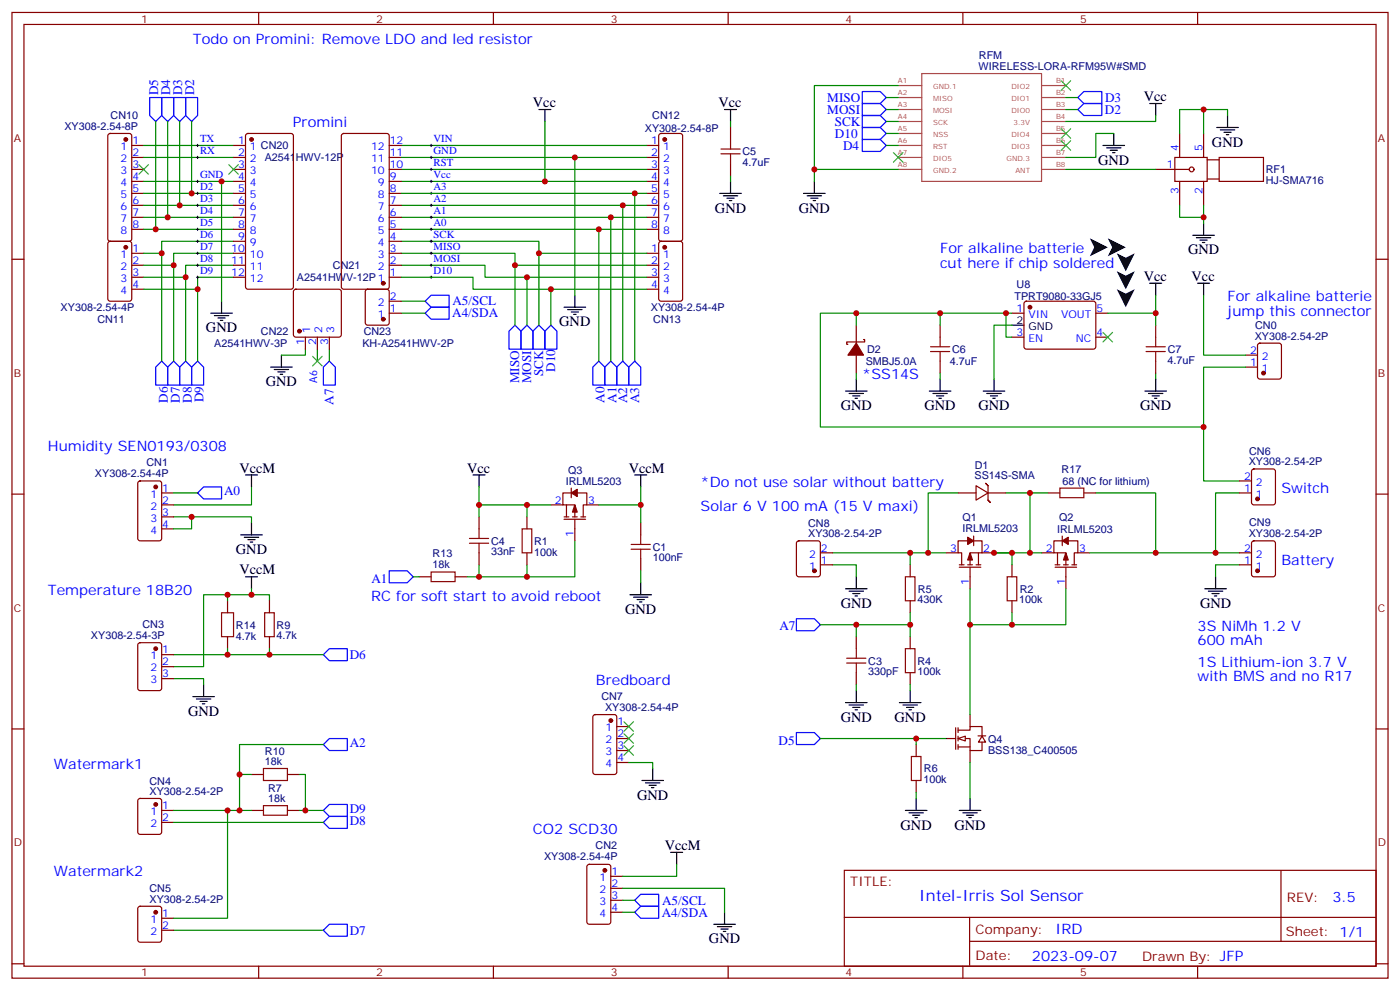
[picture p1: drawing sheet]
<svg xmlns="http://www.w3.org/2000/svg" width="412mm" height="292mm" viewBox="0 0 412 292" stroke-linecap="round" stroke-linejoin="round" font-family="sans-serif">
<g fill="none" stroke="#870000" stroke-width=".35">
<path d="M3.5 3.7h405.4v284.3h-405.4zM7.1 7.2h398.2v277.3h-398.2zM76.2 3.7v3.5M145.3 3.7v3.5M214.5 3.7v3.5M283.6 3.7v3.5M352.8 3.7v3.5M347.5 39.3v7.1M354.5 39.3v7.1M340.4 49.9h9.9M346.1 46.4h9.5v7h-9.5zM347.5 53.4v7.1"/>
<path d="M354.5 53.4v7.1M355.6 52.7h3.5M355.6 47.1h3.5M359.1 46.4h13.1v7h-13.1zM3.5 76.3h3.6M405.3 76.3h3.6M3.5 145.5h3.6M155.2 152.2v3.5M162.3 148.7h3.5M166.2 152.9h6.3M166.2 152.2h1.4M166.9 148.7v3.5"/>
<path d="M168.3 145.1h-2.5v3.6h3.5v3.5M168.3 143.7v2.8M168.6 152.2h1.4M169.3 152.9v6.3M170 145.1h2.9v3.6h-1.1v3.5M171.1 152.2h1.4M172.9 148.7h3.5M285 159.2h-2.8v3.6h1.1v3.5M286.8 159.2h2.5v3.6h-3.5v3.5M286.8 157.8v2.9M312.9 159.2h-2.5v3.6h3.6v3.5M312.9 157.8v2.9"/>
<path d="M314.7 159.2h2.8v3.6h-1.1v3.5M405.3 145.5h3.6M155.2 162.8v3.5M268.1 166.3v3.5M268.1 176.9v3.5M278.7 162.8h3.5M282.6 167h6.3M282.6 166.3h1.4M285 166.3h1.5M285.8 167v6.4M287.5 166.3h1.4M288.2 162.8v3.5"/>
<path d="M289.3 162.8h3.5M306.9 162.8h3.5M310.8 167h6.3M310.8 166.3h1.4M311.5 162.8v3.5M313.3 166.3h1.4M314 167v6.4M315.7 166.3h1.4M317.5 162.8h3.5M252.2 187.5v3.5M252.2 198v3.6M268.1 187.5v3.5"/>
<path d="M268.1 198v3.6M3.5 214.6h3.6M278.7 217.5h2.8M281.5 214.3v6.3M282.2 217.5h3.6v3.5h3.5v-2.5M282.2 215h3.6v-1.1h3.5v2.8M282.2 214.3v1.4M282.2 216.7v1.5M282.2 219.2v1.4M282.2 219.9h3.6M285.8 210.4v3.5M288.1 216.7h2.3"/>
<path d="M289.3 216.7l1 1.8h-2.1zM405.3 214.6h3.6M285.8 221v3.5M173.1 254.7l.5-.2h5.6l.7 .4v16.5l-.4 .7h-5.9l-.7-.4v-16.5zM179.9 258h3.5M248.7 256.3h156.6v28.2h-156.6zM377.3 256.3v20.9M179.9 261.5h3.5M179.9 265.1h3.5M179.9 268.6h3.5M248.7 270.1h156.5M285.6 277.2h119.6"/>
<path d="M285.6 270.1v14.1M3.5 283.8h3.6M76.2 284.5v3.5M145.3 284.5v3.5M214.5 284.5v3.5M283.6 284.5v3.5M352.8 284.5v3.5M405.3 283.8h3.6"/>
<circle cx="351" cy="49.9" r=".71"/>
</g>
<g fill="none" stroke="#a64a4a" stroke-width=".35">
<path d="M264.6 25.2h6.9M264.6 28.7h6.9M264.6 32.2h6.9M264.6 35.8h6.9M264.6 39.3h6.9M271.5 21.7h35.3v31.7h-35.3zM307 25.2h7M307 28.7h7M307 32.2h7M307 35.8h7M307 39.3h7M264.6 42.8h6.9"/>
<path d="M264.6 46.4h6.9M264.6 49.9h6.9M307 42.8h7M307 46.4h7M307 49.9h7"/>
</g>
<g fill="#870000" stroke="#870000" stroke-width=".35">
<path d="M285.8 162.8l.7 2.1h-1.5z"/>
<path d="M285 158.2l1.8 1-1.8 1.1z"/>
<path d="M314 162.8l.7 2.1h-1.4z"/>
<path d="M312.9 159.2l1.8-1v2.1z"/>
<path d="M169.3 148.7l.7 2.1h-1.4z"/>
<path d="M168.3 145.1l1.7-1v2.1z"/>
<circle cx="178.2" cy="256.3" r=".53"/>
</g>
<path d="M153.8 155.7h2.8v7.1h-2.8zM266.7 169.8h2.8v7.1h-2.8zM249.4 195.2h5.7M249.4 193.8h5.7M252.2 191v2.8M252.2 195.2v2.8M266.7 191h2.8v7h-2.8z" fill="none" stroke="#a10000" stroke-width=".35"/>
<g fill="none" stroke="#000" stroke-width=".35">
<path d="M249.1 173.4h6.3M250.1 174.1h4.3M251.2 174.8h2.1M251.9 175.5h.7M252.2 169.8v3.6M249.1 206.9h6.3M250.1 207.6h4.3M251.2 208.3h2.1M251.9 209h.7M252.2 203.3v3.6M264.9 206.9h6.4M266 207.6h4.2"/>
<path d="M267.1 208.3h2.1M267.8 209h.7M268.1 203.3v3.6"/>
</g>
<path d="M245.2 166.3h7v3.5M245.2 162.8h22.9v3.5M268.1 180.4v7.1M268.1 183.9h-15.9v3.6M252.2 201.6v1.7M268.1 201.6v1.7" fill="none" stroke="#008700" stroke-width=".35"/>
<path d="M282.2 217.5l2.1-.8v1.5z" fill="#fff" stroke="#870000" stroke-width=".35"/>
<g fill="none" stroke="#a10000" stroke-width=".35">
<path d="M212.4 45.3h5.6M212.4 43.9h5.6M215.2 41.1v2.8M215.2 45.3v2.8M276.9 99.3v2.8M340.4 99.3v2.8M274.1 103.5h5.7M274.1 102.1h5.7M276.9 103.5v2.8M337.6 103.5h5.7M337.6 102.1h5.7M340.4 103.5v2.8"/>
<path d="M138.3 159.9h5.6M138.3 158.5h5.6M141.1 155.7v2.8M141.1 159.9v2.9M188.7 157.5v2.8M312.2 143.7h7.1v2.8h-7.1zM127 168.4h7.1v2.8h-7.1zM185.9 161.7h5.7M185.9 160.3h5.7M188.7 161.7v2.8M296.7 169.8h2.8v7.1h-2.8zM65.3 180.4h3.5v7.1h-3.5z"/>
<path d="M78 180.4h2.8v7.1h-2.8zM77.6 237.2h7.1v2.8h-7.1zM77.6 226.3h7.1v3.5h-7.1zM268.5 222.7h2.8v7.1h-2.8z"/>
</g>
<g fill="none" stroke="#870000" stroke-width=".35">
<path d="M32 39.5l.5-.2h5.6l.5 .2 .2 .5v30.3l-.2 .5-.5 .2h-5.6l-.5-.2-.3-.5v-30.3zM72.6 39.5l.4-.2h12.7l.7 .4v44.8l-.4 .6-13 .1-.6-.5-.1-44.7zM100.8 39.5l.4-.2h12.7l.7 .4 .1 44.8-.5 .6-13 .1-.6-.5-.1-44.7zM194.3 39.5l.4-.2h5.7l.5 .2 .2 .5v30.3l-.3 .5-.4 .2h-5.7l-.5-.2-.2-.5v-30.3zM215.2 37.5v3.6M38.8 42.8h3.5M38.8 46.4h3.5M38.8 49.9h3.5M38.8 53.4h3.5M38.8 56.9h3.5M68.8 42.8h3.5M68.8 46.4h3.5"/>
<path d="M68.8 49.9h3.5M68.8 53.4h3.5M68.8 56.9h3.5M114.7 42.8h3.5M114.7 46.4h3.5M114.7 49.9h3.5M114.7 53.4h3.5M114.7 56.9h3.5M190.5 42.8h3.5M190.5 46.4h3.5M190.5 49.9h3.5M190.5 53.4h3.5"/>
<path d="M190.5 56.9h3.5M215.2 48.1v3.5M32 71.3l.5-.3h5.6l.7 .5v16.5l-.5 .6-5.8 .1-.7-.5-.1-16.4zM38.8 60.5h3.5M38.8 64h3.5M38.8 67.5h3.5M38.8 74.6h3.5M38.8 78.1h3.5M68.8 60.5h3.5M68.8 64h3.5M68.8 67.5h3.5M68.8 74.6h3.5"/>
<path d="M68.8 78.1h3.5M68.8 71h3.5M114.7 60.5h3.5M114.7 64h3.5M114.7 67.5h3.5M114.7 74.6h3.5M114.7 78.1h3.5M114.7 71h3.5M190.5 60.5h3.5M190.5 64h3.5M190.5 67.5h3.5M190.5 74.6h3.5"/>
<path d="M190.5 78.1h3.5M194.3 71.3l.4-.3h5.7l.6 .5 .1 16.5-.5 .6-5.9 .1-.6-.5-.1-16.4zM38.8 81.6h3.5M38.8 85.2h3.5M68.8 81.6h3.5M86.7 85.4l.4-.2h12.7l.5 .2 .2 .5v12.7l-.2 .5-.5 .2h-12.7l-.5-.3-.2-.4v-12.7zM90 99.3v3.5M93.5 99.3v3.5M97 99.3v3.5M107.8 85.4l.5-.2h5.6l.7 .4 .1 9.4-.5 .7h-5.9l-.6-.4-.1-9.4zM114.7 81.6h3.5M114.7 92.2h3.5"/>
<path d="M114.7 88.7h3.5M190.5 81.6h3.5M190.5 85.2h3.5M252.2 95.7v5.3M254.4 100h.3v.7h-5.3v.7h.4M276.9 95.7v3.6M298.1 99.3h3.5M298.1 92.2h3.5M301.9 88.9l.4-.2h20.1l.4 .7-.1 13-.6 .4-20-.1-.5-.6v-12.7zM322.8 99.3h3.5M322.8 92.2h3.5M340.4 95.7v3.6"/>
<path d="M252.2 104.6v5.3M276.9 106.3v3.6M340.4 106.3v3.6M366.9 108.1h3.5M366.9 104.6h3.5M370.7 101.2l.4-.2h5.7l.6 .5 .1 9.4-.5 .7h-5.9l-.6-.4-.1-9.5zM368.9 138.3l.5-.2h5.6l.7 .4v9.5l-.5 .6-5.8 .1-.7-.5v-9.4zM40.8 141.8l.5-.2h5.6l.7 .4v16.5l-.4 .7h-5.9l-.7-.4v-16.5zM47.6 145.1h3.6M47.6 148.7h3.6M47.6 152.2h3.6M47.6 155.7h3.6"/>
<path d="M141.1 152.2v3.5M188.7 154v3.5M234.8 159.5l.5-.3h5.6l.7 .5 .1 9.4-.5 .7h-5.9l-.6-.4-.1-9.5zM282.2 145.1h5.3M287.5 143l3.5 2.1-3.5 2.1zM291 147.2l.7 .8-.7-.8M291 143l-.7-.7 .7 .7M291 145.1h5.3M291 143v4.2M308.7 145.1h3.5M319.3 145.1h3.5M365.1 145.1h3.6"/>
<path d="M365.1 141.6h3.6M368.9 159.5l.5-.3h5.6l.7 .5v9.4l-.5 .7h-5.8l-.7-.4v-9.5zM67 176.9v3.5M79.4 176.9v3.5M123.5 169.8h3.5M134.1 169.8h3.5M141.1 162.8v3.5M188.7 164.5v3.6M241.7 166.3h3.5M241.7 162.8h3.5M298.1 166.3v3.5M298.1 176.9v3.5"/>
<path d="M365.1 166.3h3.6M365.1 162.8h3.6M40.8 189.4l.5-.2h5.6l.7 .5v12.9l-.4 .7h-5.9l-.7-.4v-13zM47.6 192.8h3.6M47.6 196.3h3.6M47.6 199.8h3.6M67 187.5v3.5M79.4 187.5v3.5M174.9 210.6l.4-.2h5.7l.6 .4 .1 16.5-.5 .7h-5.9l-.6-.4-.1-16.5zM181.7 213.9h3.5M181.7 217.5h3.5M269.9 219.2v3.5"/>
<path d="M40.8 235.3l.5-.2h5.6l.7 .4v9.5l-.4 .6-5.9 .1-.7-.5v-9.4zM47.6 238.6h3.6M74.1 238.6h3.5M74.1 228h3.5M84.7 238.6h3.5M84.7 228h3.5M181.7 221h3.5M181.7 224.5h3.5M269.9 229.8v3.5M47.6 242.1h3.6M40.8 267l.5-.2h5.6l.7 .5v9.4l-.4 .7h-5.9l-.7-.4v-9.5zM47.6 270.4h3.6"/>
<path d="M47.6 273.9h3.6"/>
</g>
<g fill="#870000" stroke="#870000" stroke-width=".35">
<path d="M252.2 101l2.2 3.6h-4.6z"/>
<circle cx="239.9" cy="168.1" r=".53"/>
<circle cx="45.9" cy="236.9" r=".53"/>
<circle cx="37" cy="41.1" r=".53"/>
<circle cx="195.8" cy="41.1" r=".53"/>
<circle cx="37" cy="72.8" r=".53"/>
<circle cx="195.8" cy="72.8" r=".53"/>
<circle cx="45.9" cy="143.4" r=".53"/>
<circle cx="179.9" cy="212.2" r=".53"/>
<circle cx="45.9" cy="268.6" r=".53"/>
<circle cx="45.9" cy="191" r=".53"/>
<circle cx="303.4" cy="90.5" r=".53"/>
<circle cx="74.1" cy="41.1" r=".53"/>
<circle cx="88.2" cy="97.5" r=".53"/>
<circle cx="112.9" cy="83.4" r=".53"/>
<circle cx="112.9" cy="94" r=".53"/>
<circle cx="372.2" cy="109.9" r=".53"/>
<circle cx="370.4" cy="146.9" r=".53"/>
<circle cx="370.4" cy="168.1" r=".53"/>
</g>
<g fill="none" stroke="#008700" stroke-width=".35">
<path d="M45.9 35.8v31.7M49.4 35.8v28.2M52.9 35.8v24.7M56.4 35.8v21.1M160.5 35.8v17.6h-42.3M215.2 35.8v1.7M261.1 32.2h3.5M261.1 28.7h3.5M261.1 35.8h3.5M261.1 39.3h3.5M264.6 25.2h-24.7v24.7M314 32.2h3.5"/>
<path d="M314 28.7h3.5M328.1 39.3h-5.3v7.1h-8.8M340.4 34v1.8h-26.4M354.5 32.2h-7v7.1M361.6 34v-1.8h-7.1v7.1M42.3 42.8h26.5M42.3 46.4h26.5M42.3 53.4h26.5M42.3 56.9h26.5M65.3 53.4v35.3M118.2 42.8h72.3M118.2 46.4h51.1"/>
<path d="M118.2 56.9h72.3M118.2 49.9h72.3M160.5 53.4h30M187 56.9v49.4M190.5 46.4h-21.2v40.5M215.2 51.6v1.8M261.1 42.8h3.5M264.6 49.9h-24.7v3.5M314 49.9h26.4M42.3 60.5h26.5M42.3 64h26.5M42.3 67.5h26.5"/>
<path d="M47.6 74.6v31.7M51.2 78.1v28.2M68.8 71h-21.2v3.6h-5.3M68.8 74.6h-17.6v3.5h-8.9M68.8 78.1h-14.1v3.5h-12.4M118.2 71h40.5v3.6h31.8M118.2 74.6h33.5v3.5h38.8M118.2 78.1h24.7v3.5h47.6M118.2 60.5h72.3M118.2 64h72.3M118.2 67.5h72.3M151.7 78.1v17.6"/>
<path d="M158.7 74.6v21.1M176.4 67.5v38.8M179.9 64v42.3M183.4 60.5v45.8M347.5 60.5v3.5h7M354.5 60.5v5.3M54.7 81.6v24.7M58.2 85.2v21.1M68.8 81.6h-10.6v3.6h-15.9M118.2 81.6h21.1v3.6h23v10.5M118.2 92.2h7M118.2 88.7h7"/>
<path d="M155.2 81.6v14.1M162.3 85.2h28.2M252.2 92.2v3.5M276.9 92.2h-35.2v33.5h112.8M296.3 92.2v7.1h1.8M298.1 95.7h-5.3v15.9M298.1 92.2h-21.2v3.5M326.3 92.2h14.1v3.5M340.4 86.9v5.3M354.5 86.9v17.7h12.4M90 102.8v1.8h-7.1M93.5 102.8v3.5"/>
<path d="M97 102.8v3.5M252.2 109.9v1.7M276.9 109.9v1.7M340.4 109.9v1.7M366.9 108.1h-12.4v17.6M354.5 125.7v15.9h10.6M51.2 152.2h22.9v1.8M51.2 145.1h7M56.4 152.2v3.5h-5.2M74.1 143.4v5.3h-22.9M141.1 143.4v5.3h14.1M141.1 148.7v3.5"/>
<path d="M162.3 148.7h-7.1v3.5M169.3 159.2v10.6h-14.1v-3.5M188.7 143.4v5.3h-12.3M188.7 148.7v5.3M282.2 145.1h-8.8v17.7M296.3 145.1h12.4M303.4 145.1v17.7M322.8 145.1h17.6v17.7M365.1 145.1h-7v17.7M67 176.9v-1.8h12.4v1.8M67 175.1h-7v21.2h-8.8M74.1 173.4v1.7"/>
<path d="M121.7 169.8h1.8M141.1 169.8h14.1M141.1 166.3v3.5h-3.5M188.7 168.1v3.5M268.1 162.8h10.6M285.8 173.4v10.5h12.3v-3.5M292.8 162.8h14.1M298.1 162.8v3.5M314 173.4v10.5h-15.9M321 162.8h44.1M365.1 166.3h-7v3.5M51.2 199.8h8.8v1.8"/>
<path d="M51.2 192.8h44M67 191v1.8M79.4 191v1.8M241.7 183.9h10.5M285.8 183.9v26.5M95.2 219.2h-24.6v19.4M241.7 217.5h28.2M278.7 217.5h-8.8v1.7M51.2 238.6h22.9M67 238.6v31.8h-15.8M70.6 228h3.5M88.2 228h1.8v10.6"/>
<path d="M88.2 238.6h7M185.2 224.5h7.1v1.8M269.9 233.3v1.8M285.8 224.5v10.6M51.2 242.1h44M199.3 254.5v3.5h-15.9M51.2 273.9h44M183.4 261.5h30v7.1M183.4 265.1h3.6M183.4 268.6h3.6"/>
</g>
<g fill="none" stroke="#000" stroke-width=".35">
<path d="M158.7 32.2h3.6M160.5 32.2v3.6M213.4 32.2h3.6M215.2 32.2v3.6M328.1 39.3v3.5M338.7 30.5h3.5M340.4 30.5v3.5M358.4 37.5h6.4M359.5 38.2h4.2M360.5 38.9h2.2M361.2 39.7h.7M361.6 34v3.5"/>
<path d="M212 56.9h6.4M213.1 57.6h4.2M214.1 58.3h2.2M214.8 59.1h.7M215.2 53.4v3.5M236.7 56.9h6.4M237.8 57.6h4.2M238.8 58.3h2.1M239.5 59.1h.7M239.9 53.4v3.5M324.9 42.8h6.4M326 43.5h4.2"/>
<path d="M327 44.2h2.1M327.7 44.9h.7M351.4 69.3h6.3M352.4 70h4.3M353.5 70.7h2.1M354.2 71.4h.7M354.5 65.8v3.5M62.1 92.2h6.3M63.1 92.9h4.3M64.2 93.6h2.1M64.9 94.3h.7M65.3 88.7v3.5"/>
<path d="M166.2 90.5h6.3M167.2 91.2h4.2M168.3 91.9h2.1M169 92.6h.7M169.3 86.9v3.6M298.1 95.7h3.5M338.7 83.4h3.5M340.4 83.4v3.5M352.8 83.4h3.5M354.5 83.4v3.5M79.7 108.1h6.4M80.8 108.8h4.2"/>
<path d="M81.8 109.5h2.2M82.5 110.2h.8M82.9 104.6v3.5M249.1 115.1h6.3M250.1 115.9h4.3M251.2 116.6h2.1M251.9 117.3h.7M252.2 111.6v3.5M273.8 115.1h6.3M274.8 115.9h4.2M275.9 116.6h2.1M276.6 117.3h.7"/>
<path d="M276.9 111.6v3.5M289.6 115.1h6.4M290.7 115.9h4.2M291.7 116.6h2.2M292.5 117.3h.7M292.8 111.6v3.5M337.3 115.1h6.3M338.3 115.9h4.2M339.4 116.6h2.1M340.1 117.3h.7M340.4 111.6v3.5M72.3 139.8h3.5"/>
<path d="M74.1 139.8v3.6M139.3 139.8h3.6M141.1 139.8v3.6M187 139.8h3.5M188.7 139.8v3.6M70.9 157.5h6.4M72 158.2h4.2M73 158.9h2.1M73.7 159.6h.7M74.1 154v3.5M72.3 169.8h3.5M74.1 169.8v3.6"/>
<path d="M185.6 175.1h6.3M186.6 175.8h4.3M187.7 176.5h2.1M188.4 177.2h.7M188.7 171.6v3.5M354.9 173.4h6.3M356 174.1h4.2M357 174.8h2.1M357.7 175.5h.7M358.1 169.8v3.6M56.8 205.1h6.3M57.9 205.8h4.2"/>
<path d="M58.9 206.5h2.1M59.6 207.2h.7M60 201.6v3.5M189.1 229.8h6.3M190.1 230.5h4.3M191.2 231.2h2.1M191.9 231.9h.7M192.3 226.3v3.5M266.7 238.6h6.3M267.8 239.3h4.2M269.9 235.1v3.5M282.6 238.6h6.3"/>
<path d="M283.6 239.3h4.3M285.8 235.1v3.5M197.6 251h3.5M199.3 251v3.5M268.8 240h2.1M269.5 240.7h.7M284.7 240h2.1M285.4 240.7h.7M210.3 272.1h6.3M211.3 272.8h4.2M212.4 273.5h2.1M213.1 274.2h.7"/>
<path d="M213.4 268.6v3.5"/>
</g>
<g fill="none" stroke="#00f" stroke-width=".35">
<path d="M44.1 28.7h3.5v5.3l-1.7 1.8-1.8-1.8zM47.6 28.7h3.6v5.3l-1.8 1.8-1.8-1.8zM51.2 28.7h3.5v5.3l-1.8 1.8-1.7-1.8zM54.7 28.7h3.5v5.3l-1.8 1.8-1.7-1.8zM254 27h5.3l1.8 1.7-1.8 1.8h-5.3zM254 30.5h5.3l1.8 1.7-1.8 1.8h-5.3zM254 34h5.3l1.8 1.8-1.8 1.7h-5.3zM254 37.5h5.3l1.8 1.8-1.8 1.8h-5.3zM317.5 28.7l1.8-1.7h5.3v3.5h-5.3zM317.5 32.2l1.8-1.7h5.3v3.5h-5.3zM254 41.1h5.3l1.8 1.7-1.8 1.8h-5.3zM125.2 88.7l1.8-1.8h5.3v3.6h-5.3z"/>
<path d="M125.2 92.2l1.8-1.7h5.3v3.5h-5.3zM149.9 97.5l1.8-1.8 1.8 1.8v5.3h-3.6zM153.5 97.5l1.7-1.8 1.8 1.8v5.3h-3.5zM157 97.5l1.7-1.8 1.8 1.8v5.3h-3.5zM160.5 97.5l1.8-1.8 1.7 1.8v5.3h-3.5zM47.6 106.3l1.8 1.8v5.3h-3.5v-5.3zM51.2 106.3l1.7 1.8v5.3h-3.5v-5.3zM54.7 106.3l1.7 1.8v5.3h-3.5v-5.3zM58.2 106.3l1.8 1.8v5.3h-3.6v-5.3zM97 106.3l1.8 1.8v5.3h-3.6v-5.3zM174.6 108.1l1.8-1.8 1.8 1.8v5.3h-3.6zM179.9 106.3l1.8 1.8v5.3h-3.5v-5.3z"/>
<path d="M183.4 106.3l1.8 1.8v5.3h-3.5v-5.3zM187 106.3l1.7 1.8v5.3h-3.5v-5.3zM58.2 145.1l1.8-1.7h5.3v3.5h-5.3zM114.7 168.1h5.2l1.8 1.7-1.8 1.8h-5.2zM95.2 192.8l1.8-1.8h5.3v3.5h-5.3zM234.6 182.2h5.3l1.8 1.7-1.8 1.8h-5.3zM95.2 219.2l1.8-1.7h5.3v3.5h-5.3zM234.6 215.7h5.3l1.8 1.8-1.8 1.7h-5.3zM95.2 238.6l1.8-1.7h5.3v3.5h-5.3zM95.2 242.1l1.8-1.7h5.3v3.5h-5.3zM97 272.1h5.3v3.6h-5.3l-1.8-1.8zM187 268.6l1.7-1.8h5.3v3.6h-5.3z"/>
<path d="M188.7 263.3h5.3v3.5h-5.3l-1.7-1.7z"/>
</g>
<g fill="none" stroke="#3c3" stroke-width=".35">
<path d="M312.6 37.9l2.8 2.8M312.6 23.8l2.8 2.8M315.4 37.9l-2.8 2.8M315.4 23.8l-2.8 2.8M40.9 48.5l2.8 2.8M43.7 48.5l-2.8 2.8M67.4 48.5l2.8 2.8M70.2 48.5l-2.8 2.8M263.2 44.9l2.8 2.9M266 44.9l-2.8 2.9M312.6 41.4l2.8 2.8M315.4 41.4l-2.8 2.8"/>
<path d="M324.9 97.9l2.8 2.8M327.7 97.9l-2.8 2.8M92.1 104.9l2.8 2.8M94.9 104.9l-2.8 2.8M183.8 212.5l2.8 2.8M183.8 216l2.8 2.9M183.8 219.6l2.8 2.8M186.6 212.5l-2.8 2.8M186.6 216l-2.8 2.9M186.6 219.6l-2.8 2.8"/>
</g>
<g fill="none" stroke="#000" stroke-width=".29">
<path d="M57.9 42.8h.7M57.9 46.4h.7M57.9 56.9h.7M57.9 53.4h.7M58.2 42.5v.7M58.2 46v.7M58.2 53.1v.7M58.2 56.6v.7M126.6 42.8h.8M126.6 46.4h.8M126.6 49.9h.8M126.6 56.9h.8"/>
<path d="M126.6 53.4h.8M127 42.5v.7M127 46v.7M127 49.5v.7M127 53.1v.7M127 56.6v.7M57.9 60.5h.7M57.9 64h.7M57.9 67.5h.7M57.9 71h.7M57.9 74.6h.7M57.9 78.1h.7"/>
<path d="M58.2 60.1v.7M58.2 63.6v.7M58.2 67.2v.7M58.2 70.7v.7M58.2 74.2v.7M58.2 77.8v.7M126.6 60.5h.8M126.6 64h.8M126.6 67.5h.8M126.6 71h.8M126.6 74.6h.8M126.6 78.1h.8"/>
<path d="M127 60.1v.7M127 63.6v.7M127 67.2v.7M127 70.7v.7M127 74.2v.7M127 77.8v.7M57.9 81.6h.7M58.2 81.3v.7M126.6 81.6h.8M127 81.3v.7"/>
</g>
<path d="M321 70.2l5.3 2.6-5.3 2.7 1.4-2.7zM329 74.6l2.6 1.3 2.7-1.3-2.7 5.3zM326.3 70.2l5.3 2.6-5.3 2.7 1.3-2.7zM329 85.2l2.6 1.3 2.7-1.3-2.7 5.3zM329 79.9l2.6 1.3 2.7-1.3-2.7 5.3z" fill="#000"/>
<g fill="#c00">
<circle cx="268.1" cy="183.9" r=".88"/>
<circle cx="268.1" cy="162.8" r=".88"/>
<circle cx="298.1" cy="162.8" r=".88"/>
<circle cx="155.2" cy="148.7" r=".88"/>
<circle cx="188.7" cy="148.7" r=".88"/>
<circle cx="354.5" cy="32.2" r=".88"/>
<circle cx="354.5" cy="64" r=".88"/>
<circle cx="65.3" cy="53.4" r=".88"/>
<circle cx="160.5" cy="53.4" r=".88"/>
<circle cx="239.9" cy="49.9" r=".88"/>
<circle cx="49.4" cy="64" r=".88"/>
<circle cx="52.9" cy="60.5" r=".88"/>
<circle cx="56.4" cy="56.9" r=".88"/>
<circle cx="56.4" cy="152.2" r=".88"/>
<circle cx="45.9" cy="67.5" r=".88"/>
<circle cx="70.6" cy="238.6" r=".88"/>
<circle cx="54.7" cy="81.6" r=".88"/>
<circle cx="58.2" cy="85.2" r=".88"/>
<circle cx="67" cy="175.1" r=".88"/>
<circle cx="74.1" cy="175.1" r=".88"/>
<circle cx="90" cy="238.6" r=".88"/>
<circle cx="70.6" cy="228" r=".88"/>
<circle cx="47.6" cy="74.6" r=".88"/>
<circle cx="51.2" cy="78.1" r=".88"/>
<circle cx="155.2" cy="169.8" r=".88"/>
<circle cx="141.1" cy="148.7" r=".88"/>
<circle cx="141.1" cy="169.8" r=".88"/>
<circle cx="273.4" cy="162.8" r=".88"/>
<circle cx="303.4" cy="162.8" r=".88"/>
<circle cx="340.4" cy="92.2" r=".88"/>
<circle cx="292.8" cy="162.8" r=".88"/>
<circle cx="252.2" cy="183.9" r=".88"/>
<circle cx="296.3" cy="92.2" r=".88"/>
<circle cx="358.1" cy="162.8" r=".88"/>
<circle cx="298.1" cy="183.9" r=".88"/>
<circle cx="67" cy="192.8" r=".88"/>
<circle cx="79.4" cy="192.8" r=".88"/>
<circle cx="269.9" cy="217.5" r=".88"/>
<circle cx="285.8" cy="183.9" r=".88"/>
<circle cx="169.3" cy="46.4" r=".88"/>
<circle cx="155.2" cy="81.6" r=".88"/>
<circle cx="158.8" cy="74.6" r=".88"/>
<circle cx="303.4" cy="145.1" r=".88"/>
<circle cx="176.4" cy="67.5" r=".88"/>
<circle cx="179.9" cy="64" r=".88"/>
<circle cx="183.4" cy="60.5" r=".88"/>
<circle cx="187" cy="56.9" r=".88"/>
<circle cx="162.3" cy="85.2" r=".88"/>
<circle cx="151.7" cy="78.1" r=".88"/>
<circle cx="276.9" cy="92.2" r=".88"/>
<circle cx="252.2" cy="92.2" r=".88"/>
<circle cx="354.5" cy="125.7" r=".88"/>
<circle cx="340.4" cy="162.8" r=".88"/>
<circle cx="67" cy="238.6" r=".88"/>
</g>
<text font-size="4.6" fill="#00f" x="270.8" y="265.3">Intel-Irris Sol Sensor</text>
<g font-size="4.2" fill="#00f">
<text x="56.8" y="12.8">Todo on Promini: Remove LDO and led resistor</text>
<text x="86.3" y="37.5">Promini</text>
<text x="276.9" y="74.6">For alkaline batterie</text>
<text x="276.9" y="78.8">cut here if chip soldered</text>
<text x="361.6" y="88.7">For alkaline batterie</text>
<text x="361.6" y="92.9">jump this connector</text>
<text x="254" y="111.6">*SS14S</text>
<text x="14.1" y="132.8">Humidity SEN0193/0308</text>
<text x="206.4" y="143.4">*Do not use solar without battery</text>
<text x="377.5" y="145.1">Switch</text>
<text x="206.4" y="150.4">Solar 6 V 100 mA (15 V maxi)</text>
<text x="377.5" y="166.3">Battery</text>
<text x="14.1" y="175.1">Temperature 18B20</text>
<text x="109.4" y="176.9">RC for soft start to avoid reboot</text>
<text x="352.8" y="185.7">3S NiMh 1.2 V</text>
<text x="352.8" y="189.9">600 mAh</text>
<text x="352.8" y="196.3">1S Lithium-ion 3.7 V</text>
<text x="175.5" y="201.6">Bredboard</text>
<text x="352.8" y="200.5">with BMS and no R17</text>
<text x="15.9" y="226.3">Watermark1</text>
<text x="157" y="245.7">CO2 SCD30</text>
<text x="15.9" y="258">Watermark2</text>
<text x="392.5" y="265.5">3.5</text>
<text x="310.9" y="275.1">IRD</text>
<text x="304" y="282.9">2023-09-07</text>
</g>
<g font-size="4.2">
<text x="336.9" y="29.8">Vcc</text>
<text x="157" y="31.5">Vcc</text>
<text x="211.7" y="31.5">Vcc</text>
<text x="357" y="43.2">GND</text>
<text x="323.5" y="48.5">GND</text>
<text x="210.6" y="62.6">GND</text>
<text x="235.3" y="62.6">GND</text>
<text x="350" y="74.9">GND</text>
<text x="336.9" y="82.7">Vcc</text>
<text x="351" y="82.7">Vcc</text>
<text x="60.7" y="97.9">GND</text>
<text x="164.7" y="96.1">GND</text>
<text x="78.3" y="113.7">GND</text>
<text x="247.6" y="120.8">GND</text>
<text x="272.3" y="120.8">GND</text>
<text x="288.2" y="120.8">GND</text>
<text x="335.8" y="120.8">GND</text>
<text x="70.6" y="139.1">VccM</text>
<text x="137.6" y="139.1">Vcc</text>
<text x="185.2" y="139.1">VccM</text>
<text x="69.5" y="163.1">GND</text>
<text x="70.6" y="169.1">VccM</text>
<text x="247.6" y="179">GND</text>
<text x="353.5" y="179">GND</text>
<text x="184.1" y="180.8">GND</text>
<text x="55.4" y="210.7">GND</text>
<text x="247.6" y="212.5">GND</text>
<text x="263.5" y="212.5">GND</text>
<text x="187.7" y="235.4">GND</text>
<text x="265.3" y="244.3">GND</text>
<text x="281.2" y="244.3">GND</text>
<text x="195.8" y="250.3">VccM</text>
<text x="208.8" y="277.8">GND</text>
</g>
<g font-size="3.9" fill="#00f">
<text x="46.6" y="28" transform="rotate(-90 46.6 28)">D5</text>
<text x="50.1" y="28" transform="rotate(-90 50.1 28)">D4</text>
<text x="53.7" y="28" transform="rotate(-90 53.7 28)">D3</text>
<text x="57.2" y="28" transform="rotate(-90 57.2 28)">D2</text>
<text x="243.7" y="30">MISO</text>
<text x="325.5" y="30">D3</text>
<text x="243.7" y="33.5">MOSI</text>
<text x="325.5" y="33.5">D2</text>
<text x="245.9" y="37">SCK</text>
<text x="245.9" y="40.6">D10</text>
<text x="248.3" y="44.2">D4</text>
<text x="133.3" y="89.9">A5/SCL</text>
<text x="133.2" y="93.5">A4/SDA</text>
<text x="152.9" y="112.8" transform="rotate(-90 152.9 112.8)">MISO</text>
<text x="156.5" y="112.8" transform="rotate(-90 156.5 112.8)">MOSI</text>
<text x="160" y="110.8" transform="rotate(-90 160 110.8)">SCK</text>
<text x="163.5" y="109.5" transform="rotate(-90 163.5 109.5)">D10</text>
<text x="49.4" y="118.5" transform="rotate(-90 49.4 118.5)">D6</text>
<text x="52.9" y="118.5" transform="rotate(-90 52.9 118.5)">D7</text>
<text x="56.5" y="118.5" transform="rotate(-90 56.5 118.5)">D8</text>
<text x="60" y="118.5" transform="rotate(-90 60 118.5)">D9</text>
<text x="98.3" y="119.2" transform="rotate(-90 98.3 119.2)">A7</text>
<text x="178.1" y="118.6" transform="rotate(-90 178.1 118.6)">A0</text>
<text x="181.6" y="118.6" transform="rotate(-90 181.6 118.6)">A1</text>
<text x="184.7" y="118.7" transform="rotate(-90 184.7 118.7)">A2</text>
<text x="188.2" y="118.7" transform="rotate(-90 188.2 118.7)">A3</text>
<text x="66" y="145.9">A0</text>
<text x="109.4" y="171.6">A1</text>
<text x="229.6" y="185.6">A7</text>
<text x="103" y="194">D6</text>
<text x="103" y="220">A2</text>
<text x="229.3" y="219.2">D5</text>
<text x="103" y="239.4">D9</text>
<text x="103" y="242.9">D8</text>
<text x="194.9" y="269.9">A4/SDA</text>
<text x="195" y="266.3">A5/SCL</text>
<text x="103" y="275.2">D7</text>
</g>
<g font-size="3.9" fill="#800">
<text x="250.5" y="260.8">TITLE:</text>
<text x="379.1" y="265.5">REV:</text>
<text x="287.4" y="275">Company:</text>
<text x="378.7" y="275.7">Sheet: 1/1</text>
<text x="287.4" y="282.7">Date:</text>
<text x="336.4" y="282.8">Drawn By: JFP</text>
</g>
<g font-size="3.2" fill="#800">
<text x="41.6" y="6.7">1</text>
<text x="110.8" y="6.7">2</text>
<text x="179.9" y="6.7">3</text>
<text x="249.1" y="6.7">4</text>
<text x="318.2" y="6.7">5</text>
<text x="4.1" y="41.8">A</text>
<text x="405.9" y="41.8">A</text>
<text x="4.1" y="110.9">B</text>
<text x="405.9" y="110.9">B</text>
<text x="4.1" y="180.1">C</text>
<text x="405.9" y="180.1">C</text>
<text x="4.1" y="249.2">D</text>
<text x="405.9" y="249.2">D</text>
<text x="41.6" y="287.5">1</text>
<text x="110.8" y="287.5">2</text>
<text x="179.9" y="287.5">3</text>
<text x="249.1" y="287.5">4</text>
<text x="318.2" y="287.5">5</text>
</g>
<g font-size="3.2" fill="#000080">
<text x="288.4" y="17.4">RFM</text>
<text x="288.3" y="20.6">WIRELESS-LORA-RFM95W#SMD</text>
<text x="32.6" y="35">CN10</text>
<text x="192.1" y="35">CN12</text>
<text x="19" y="38.2">XY308-2.54-8P</text>
<text x="190" y="38.8">XY308-2.54-8P</text>
<text x="218.7" y="45.6">C5</text>
<text x="218.7" y="48.8">4.7uF</text>
<text x="372.9" y="51.1">RF1</text>
<text x="372.9" y="54.3">HJ-SMA716</text>
<text x="87.5" y="82.8">A2541HWV-12P 1</text>
<text x="98.1" y="79.3">CN21</text>
<text x="298.8" y="88.2">TPRT9080-33GJ5</text>
<text x="299.5" y="84.7">U8</text>
<text x="17.9" y="91.5">XY308-2.54-4P</text>
<text x="28.7" y="95.1">CN11</text>
<text x="191.7" y="91.7">XY308-2.54-4P</text>
<text x="192.4" y="95.2">CN13</text>
<text x="76.9" y="98.7">CN22</text>
<text x="107.1" y="98.7">CN23</text>
<text x="369.6" y="100">XY308-2.54-2P</text>
<text x="369.7" y="96.8">CN0</text>
<text x="63.1" y="102.2">A2541HWV-3P</text>
<text x="106.8" y="102.2">KH-A2541HWV-2P</text>
<text x="255" y="107.5">SMBJ5.0A</text>
<text x="255.4" y="104.1">D2</text>
<text x="279.8" y="107.5">4.7uF</text>
<text x="280.5" y="103.9">C6</text>
<text x="344" y="107">4.7uF</text>
<text x="344" y="103.9">C7</text>
<text x="43.2" y="137.2">CN1</text>
<text x="287.1" y="138">D1</text>
<text x="367.9" y="137">XY308-2.54-2P</text>
<text x="368" y="133.8">CN6</text>
<text x="28" y="140.4">XY308-2.54-4P</text>
<text x="166.7" y="142.9">IRLML5203</text>
<text x="167.4" y="139.6">Q3</text>
<text x="287.1" y="141">SS14S-SMA</text>
<text x="312.7" y="139.3">R17</text>
<text x="313" y="142.8">68 (NC for lithium)</text>
<text x="238.1" y="155.2">CN8</text>
<text x="283.5" y="153.5">Q1</text>
<text x="312" y="153.5">Q2</text>
<text x="368" y="155">CN9</text>
<text x="144.6" y="160.5">C4</text>
<text x="157.3" y="160.4">R1</text>
<text x="238.1" y="158.2">XY308-2.54-2P</text>
<text x="283.5" y="156.8">IRLML5203</text>
<text x="311.4" y="156.9">IRLML5203</text>
<text x="367.9" y="158.2">XY308-2.54-2P</text>
<text x="127.4" y="167.4">18k</text>
<text x="127.4" y="164.1">R13</text>
<text x="144.6" y="163.5">33nF</text>
<text x="157.3" y="163.7">100k</text>
<text x="192.3" y="165.3">100nF</text>
<text x="192.3" y="162.3">C1</text>
<text x="270.2" y="177.7">430K</text>
<text x="270.4" y="174.5">R5</text>
<text x="300.2" y="177.7">100k</text>
<text x="300.4" y="174.5">R2</text>
<text x="42" y="185">CN3</text>
<text x="69.5" y="185.1">R14</text>
<text x="81.5" y="185.2">R9</text>
<text x="26.8" y="188.2">XY308-2.54-3P</text>
<text x="69.5" y="188.3">4.7k</text>
<text x="81.5" y="188.2">4.7k</text>
<text x="255.8" y="195.8">C3</text>
<text x="270.2" y="195.8">R4</text>
<text x="255.8" y="198.8">330pF</text>
<text x="270.2" y="198.8">100k</text>
<text x="177.1" y="206.1">CN7</text>
<text x="178.2" y="209.3">XY308-2.54-4P</text>
<text x="291.1" y="221.9">BSS138_C400505</text>
<text x="291.1" y="218.6">Q4</text>
<text x="78.1" y="225.2">18k</text>
<text x="78.1" y="222.2">R10</text>
<text x="272.2" y="227.4">R6</text>
<text x="44" y="231">CN4</text>
<text x="79" y="233.1">R7</text>
<text x="272" y="230.6">100k</text>
<text x="44" y="234">XY308-2.54-2P</text>
<text x="79" y="236.1">18k</text>
<text x="175.4" y="250.1">CN2</text>
<text x="160.3" y="253.3">XY308-2.54-4P</text>
<text x="44" y="262.8">CN5</text>
<text x="44" y="265.8">XY308-2.54-2P</text>
</g>
<g font-size="3.2" fill="#00f">
<text x="58.9" y="41.9">TX</text>
<text x="127.7" y="41.9">VIN</text>
<text x="35.5" y="44.2">1</text>
<text x="35.5" y="47.8">2</text>
<text x="39" y="42.5">1</text>
<text x="39" y="46">2</text>
<text x="58.9" y="45.5">RX</text>
<text x="70.1" y="42.5">1</text>
<text x="70.1" y="46">2</text>
<text x="73.6" y="44.2">1 CN20</text>
<text x="73.6" y="47.8">2 A2541HWV-12P</text>
<text x="109.3" y="47.8">11</text>
<text x="109.3" y="44.2">12</text>
<text x="114.8" y="46">11</text>
<text x="114.8" y="42.5">12</text>
<text x="127.7" y="45.5">GND</text>
<text x="191.8" y="42.5">1</text>
<text x="191.8" y="46">2</text>
<text x="195.3" y="44.2">1</text>
<text x="195.3" y="47.8">2</text>
<text x="347.1" y="44.6" transform="rotate(-90 347.1 44.6)">4</text>
<text x="354.2" y="44.6" transform="rotate(-90 354.2 44.6)">5</text>
<text x="35.5" y="51.3">3</text>
<text x="39" y="49.5">3</text>
<text x="39" y="53.1">4</text>
<text x="58.9" y="52.5">GND</text>
<text x="70.1" y="49.5">3</text>
<text x="70.1" y="53.1">4</text>
<text x="73.6" y="51.3">3</text>
<text x="109.3" y="51.3">10</text>
<text x="114.8" y="53.1">9</text>
<text x="114.8" y="49.5">10</text>
<text x="127.7" y="49">RST</text>
<text x="127.7" y="52.5">Vcc</text>
<text x="191.8" y="49.5">3</text>
<text x="191.8" y="53.1">4</text>
<text x="195.3" y="51.3">3</text>
<text x="343.7" y="49.5">1</text>
<text x="35.5" y="54.8">4</text>
<text x="35.5" y="58.3">5</text>
<text x="39" y="56.6">5</text>
<text x="58.9" y="56.1">D2</text>
<text x="58.9" y="59.6">D3</text>
<text x="70.1" y="56.6">5</text>
<text x="73.6" y="54.8">4</text>
<text x="73.6" y="58.3">5</text>
<text x="111.3" y="58.3">8</text>
<text x="111.3" y="54.8">9</text>
<text x="114.8" y="56.6">8</text>
<text x="127.7" y="56.1">A3</text>
<text x="127.7" y="59.6">A2</text>
<text x="191.8" y="56.6">5</text>
<text x="195.3" y="54.8">4</text>
<text x="195.3" y="58.3">5</text>
<text x="347.1" y="57.2" transform="rotate(-90 347.1 57.2)">3</text>
<text x="354.2" y="57.2" transform="rotate(-90 354.2 57.2)">2</text>
<text x="35.5" y="61.9">6</text>
<text x="35.5" y="65.4">7</text>
<text x="39" y="60.1">6</text>
<text x="39" y="63.6">7</text>
<text x="58.9" y="63.1">D4</text>
<text x="70.1" y="60.1">6</text>
<text x="70.1" y="63.6">7</text>
<text x="73.6" y="61.9">6</text>
<text x="73.6" y="65.4">7</text>
<text x="111.3" y="65.4">6</text>
<text x="111.3" y="61.9">7</text>
<text x="114.8" y="63.6">6</text>
<text x="114.8" y="60.1">7</text>
<text x="127.7" y="63.1">A1</text>
<text x="191.8" y="60.1">6</text>
<text x="191.8" y="63.6">7</text>
<text x="195.3" y="61.9">6</text>
<text x="195.3" y="65.4">7</text>
<text x="35.5" y="68.9">8</text>
<text x="39" y="67.2">8</text>
<text x="58.9" y="66.6">D5</text>
<text x="58.9" y="70.2">D6</text>
<text x="70.1" y="67.2">8</text>
<text x="70.1" y="70.7">9</text>
<text x="73.6" y="68.9">8</text>
<text x="111.3" y="68.9">5</text>
<text x="114.8" y="70.7">4</text>
<text x="114.8" y="67.2">5</text>
<text x="127.7" y="66.6">A0</text>
<text x="127.7" y="70.2">SCK</text>
<text x="191.8" y="67.2">8</text>
<text x="195.3" y="68.9">8</text>
<text x="35.5" y="76">1</text>
<text x="39" y="74.2">1</text>
<text x="39" y="77.8">2</text>
<text x="58.9" y="73.7">D7</text>
<text x="58.9" y="77.2">D8</text>
<text x="68.1" y="74.2">10</text>
<text x="68.1" y="77.8">11</text>
<text x="73.6" y="72.5">9</text>
<text x="73.6" y="76">10</text>
<text x="111.3" y="76">3</text>
<text x="111.3" y="72.5">4</text>
<text x="114.8" y="77.8">2</text>
<text x="114.8" y="74.2">3</text>
<text x="127.7" y="73.7">MISO</text>
<text x="127.7" y="77.2">MOSI</text>
<text x="191.8" y="74.2">1</text>
<text x="191.8" y="77.8">2</text>
<text x="195.3" y="76">1</text>
<text x="35.5" y="79.5">2</text>
<text x="35.5" y="83">3</text>
<text x="39" y="81.3">3</text>
<text x="58.9" y="80.8">D9</text>
<text x="68.1" y="81.3">12</text>
<text x="73.6" y="79.5">11</text>
<text x="73.6" y="83">12</text>
<text x="111.3" y="79.5">2</text>
<text x="114.8" y="81.3">1</text>
<text x="127.7" y="80.8">D10</text>
<text x="191.8" y="81.3">3</text>
<text x="195.3" y="79.5">2</text>
<text x="195.3" y="83">3</text>
<text x="35.5" y="86.6">4</text>
<text x="39" y="84.8">4</text>
<text x="114.8" y="88.3">2</text>
<text x="191.8" y="84.8">4</text>
<text x="195.3" y="86.6">4</text>
<text x="111.3" y="93.6">1</text>
<text x="111.3" y="90.1">2</text>
<text x="114.8" y="91.9">1</text>
<text x="299.4" y="91.9">1</text>
<text x="302.9" y="93.6">VIN</text>
<text x="312.5" y="93.6">VOUT</text>
<text x="323" y="91.9">5</text>
<text x="89.6" y="101.5" transform="rotate(-90 89.6 101.5)">1</text>
<text x="91.4" y="98" transform="rotate(-90 91.4 98)">1</text>
<text x="93.1" y="101.5" transform="rotate(-90 93.1 101.5)">2</text>
<text x="94.9" y="98" transform="rotate(-90 94.9 98)">2</text>
<text x="96.7" y="101.5" transform="rotate(-90 96.7 101.5)">3</text>
<text x="98.4" y="98" transform="rotate(-90 98.4 98)">3</text>
<text x="299.4" y="98.9">3</text>
<text x="302.9" y="100.7">EN</text>
<text x="316.9" y="100.7">NC</text>
<text x="323" y="98.9">4</text>
<text x="368.2" y="107.7">1</text>
<text x="368.2" y="104.2">2</text>
<text x="371.7" y="106">2</text>
<text x="93.4" y="112.6" transform="rotate(-90 93.4 112.6)">A6</text>
<text x="371.7" y="109.5">1</text>
<text x="366.5" y="141.3">2</text>
<text x="370" y="143">2</text>
<text x="44.3" y="146.5">1</text>
<text x="47.8" y="144.8">1</text>
<text x="47.8" y="148.3">2</text>
<text x="163.4" y="148.3">2</text>
<text x="173.2" y="148.3">3</text>
<text x="366.5" y="144.8">1</text>
<text x="370" y="146.5">1</text>
<text x="44.3" y="150.1">2</text>
<text x="44.3" y="153.6">3</text>
<text x="47.8" y="151.8">3</text>
<text x="47.8" y="155.4">4</text>
<text x="44.3" y="157.1">4</text>
<text x="169" y="158.1" transform="rotate(-90 169 158.1)">1</text>
<text x="238.3" y="167.7">1</text>
<text x="238.3" y="164.2">2</text>
<text x="241.8" y="165.9">1</text>
<text x="241.8" y="162.4">2</text>
<text x="279.9" y="162.4">3</text>
<text x="289.6" y="162.4">2</text>
<text x="308.1" y="162.4">2</text>
<text x="317.9" y="162.4">3</text>
<text x="366.5" y="165.9">1</text>
<text x="366.5" y="162.4">2</text>
<text x="370" y="167.7">1</text>
<text x="370" y="164.2">2</text>
<text x="285.4" y="172.2" transform="rotate(-90 285.4 172.2)">1</text>
<text x="313.6" y="172.2" transform="rotate(-90 313.6 172.2)">1</text>
<text x="44.3" y="194.2">1</text>
<text x="44.3" y="197.7">2</text>
<text x="47.8" y="192.4">1</text>
<text x="47.8" y="195.9">2</text>
<text x="44.3" y="201.2">3</text>
<text x="47.8" y="199.5">3</text>
<text x="178.4" y="215.3">1</text>
<text x="181.9" y="213.6">1</text>
<text x="178.4" y="218.9">2</text>
<text x="181.9" y="217.1">2</text>
<text x="181.9" y="220.6">3</text>
<text x="178.4" y="222.4">3</text>
<text x="178.4" y="225.9">4</text>
<text x="181.9" y="224.2">4</text>
<text x="47.8" y="238.3">1</text>
<text x="44.3" y="240">1</text>
<text x="44.3" y="243.6">2</text>
<text x="47.8" y="241.8">2</text>
<text x="180.1" y="257.7">1</text>
<text x="176.6" y="259.4">1</text>
<text x="176.6" y="263">2</text>
<text x="180.1" y="261.2">2</text>
<text x="176.6" y="266.5">3</text>
<text x="180.1" y="264.7">3</text>
<text x="180.1" y="268.3">4</text>
<text x="44.3" y="271.8">1</text>
<text x="44.3" y="275.3">2</text>
<text x="47.8" y="270">1</text>
<text x="47.8" y="273.5">2</text>
<text x="176.6" y="270">4</text>
</g>
<g font-size="3.2">
<text x="299.4" y="95.4">2</text>
<text x="302.9" y="97.2">GND</text>
</g>
<g font-size="2.1" fill="#a54b4b">
<text x="264.5" y="24.5">A1</text>
<text x="264.5" y="28">A2</text>
<text x="274.9" y="26.2">GND.1</text>
<text x="274.9" y="29.8">MISO</text>
<text x="297.9" y="29.8">DIO1</text>
<text x="297.9" y="26.2">DIO2</text>
<text x="311.1" y="28">B2</text>
<text x="311.1" y="24.5">B1</text>
<text x="264.5" y="31.5">A3</text>
<text x="264.5" y="35.1">A4</text>
<text x="274.9" y="33.3">MOSI</text>
<text x="297.9" y="33.3">DIO0</text>
<text x="311.1" y="35.1">B4</text>
<text x="311.1" y="31.5">B3</text>
<text x="264.5" y="38.6">A5</text>
<text x="274.9" y="36.8">SCK</text>
<text x="274.9" y="40.3">NSS</text>
<text x="297.9" y="40.3">DIO4</text>
<text x="298.5" y="36.8">3.3V</text>
<text x="311.1" y="38.6">B5</text>
<text x="264.5" y="42.1">A6</text>
<text x="264.5" y="45.7">A7</text>
<text x="274.9" y="43.9">RST</text>
<text x="274.9" y="47.4">DIO5</text>
<text x="296.5" y="47.4">GND.3</text>
<text x="297.9" y="43.9">DIO3</text>
<text x="311.1" y="45.7">B7</text>
<text x="311.1" y="42.1">B6</text>
<text x="264.5" y="49.2">A8</text>
<text x="274.9" y="50.9">GND.2</text>
<text x="299.1" y="50.9">ANT</text>
<text x="311.1" y="49.2">B8</text>
</g>
</svg>
